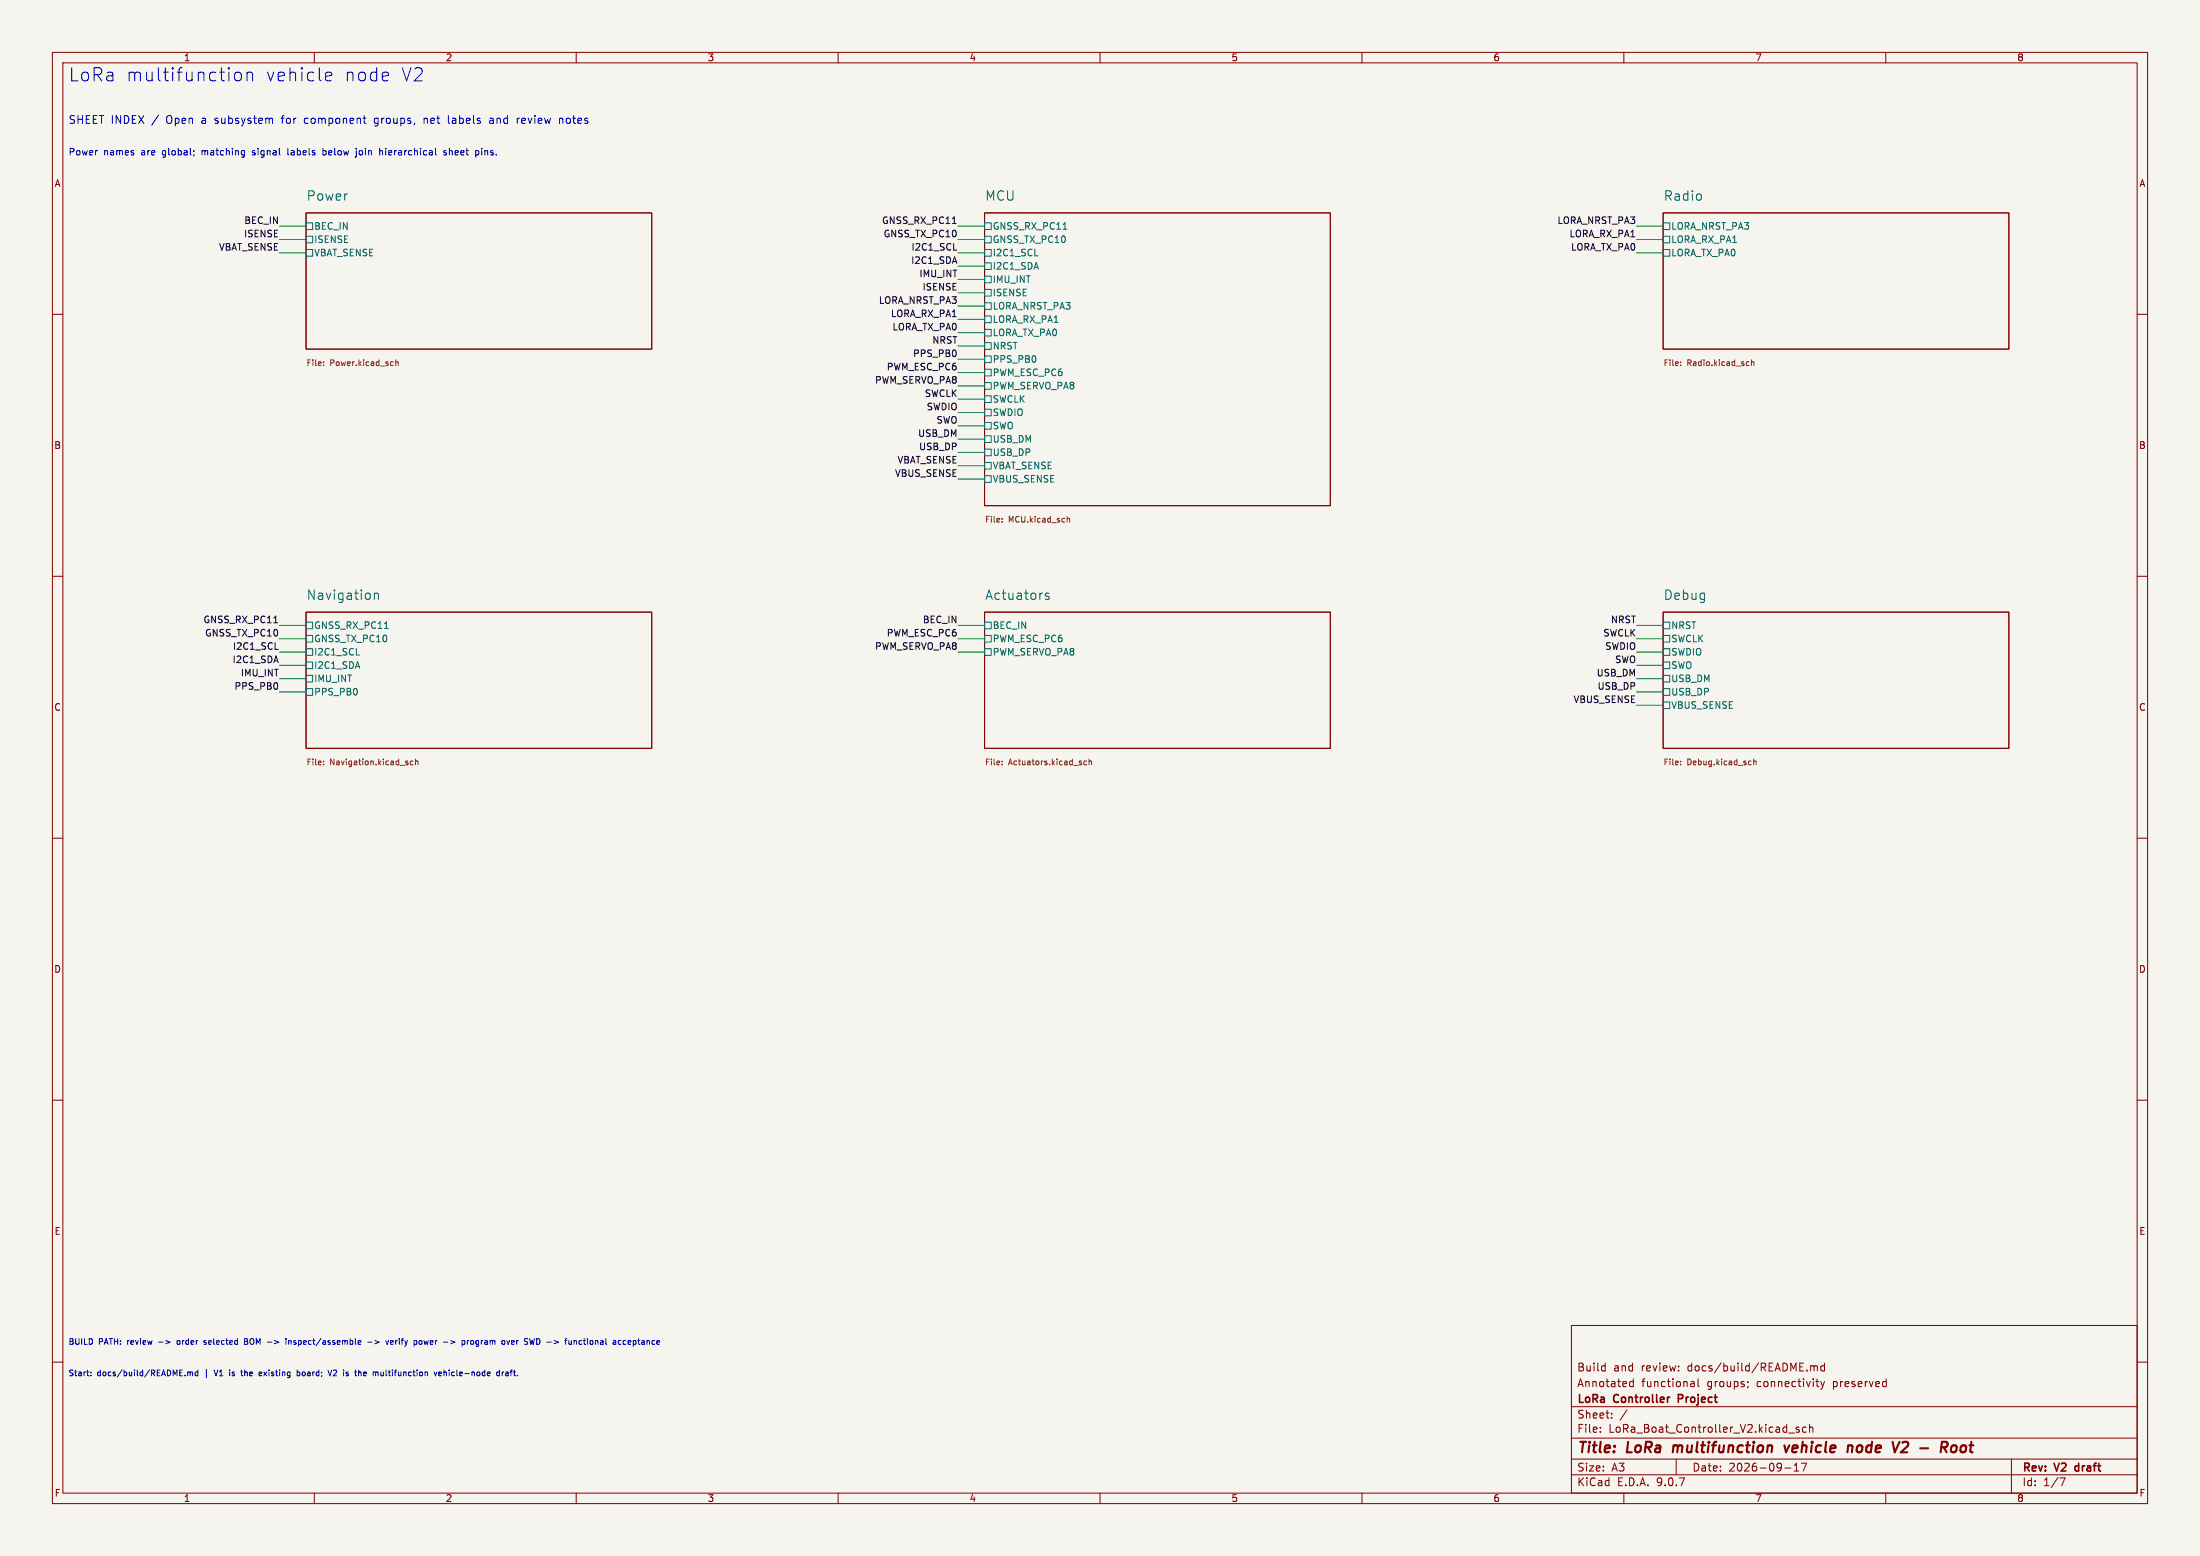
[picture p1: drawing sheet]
<svg xmlns="http://www.w3.org/2000/svg" width="420mm" height="297mm" viewBox="0 0 420 297" stroke-linecap="round" stroke-linejoin="round" font-family="sans-serif">
<path d="M0 0h420v297h-420z" fill="#f5f4ef" stroke="#f5f4ef" stroke-width=".19"/>
<g fill="none" stroke="#840000" stroke-width=".19">
<path d="M10 10h400v277h-400zM12 12h396v273h-396zM60 10v2M110 10v2M160 10v2M210 10v2M260 10v2M310 10v2M360 10v2M58.4 40.6h66v26h-66zM188 40.6h66v55.9h-66zM317.5 40.6h66v26h-66z"/>
<path d="M10 60h2M408 60h2M10 110h2M58.4 116.8h66v26h-66zM188 116.8h66v26h-66zM317.5 116.8h66v26h-66zM408 110h2M10 160h2M408 160h2M10 210h2M408 210h2M300 253h108v32h-108z"/>
<path d="M10 260h2M300 278.5h108M300 274.5h108M300 268.5h108M305.5 273.2v.2M305.5 272.5v.1M306 260.7l.4 .1M306.4 260.2v1.5M306.4 261.6l-.4 .1M307.7 270.5v.2M307.7 269.8v.1M310.6 269.1l-1.3 1.9"/>
<path d="M311.1 264.4l.3 .3 .4-.1M311.8 263.2v1.5M311.8 263.8l-.4-.1-.3 .3M320 278.5v3M322.8 264.6h.6M322.8 263.8h.6v.9M323.4 264l-.6 .2M324.2 263.2v1.3l.2 .2M333.7 263.8v.1M333.7 264.6l-.1 .3M341.4 273.5h1.2M342.5 279.7l.4-.4v1.5"/>
<path d="M343.4 272.5l-.3-.1-.2 .2v.2l.5 .2v.3h-.5M343.9 279.3h1l-.7 1.5M344.8 272.5l-.4-.1-.3 .3 .1 .6h.6M345.4 272.5l.3-.1 .3 .1 .1 .9M345.4 271.9v1.5M345.7 260.8l.4-.1 .2 .2M345.7 260.7v1M346.3 260.9l.2-.2 .4 .1v.9M346.3 260.9v.8M346.7 263.7h.5M347.1 264.7h.1M347.6 263.7l.3 1"/>
<path d="M347.9 264.7l-.3 .5M348.3 263.7l-.4 1M348.3 260.8l-.4-.1-.3 .3 .1 .6h.6M348.3 260.2v1.5M384 278.5v6.5M408 260h2M60 285v2M110 285v2M160 285v2M210 285v2M260 285v2M300 281.5h108"/>
<path d="M310 285v2M340.7 280.2h1.2M342.5 280.8h.9M360 285v2M393.2 282.1h1l-.6 1.5"/>
</g>
<path d="M320.4 267h.6M321 266.2h-.6v1.5M396.2 279.9v.7" fill="none" stroke="#840000" stroke-width=".3"/>
<path d="M319.5 275.9l-.2 1.3M340.6 275.9l.4 1.3 .6-1.3M352.8 276.1a.49 .49 0 0 1 .9 .1l-.2 1M364.1 275.3l-.6-.1-.3 .2M364.1 276.1l-1.2 1.1h1.2M371.7 276.1a.51 .51 0 0 0-.2-.9h-.8l-.2 2M372.5 276.3a.55 .55 0 0 1 .5-.4 .55 .55 0 0 1 .5 .4v.5a.57 .57 0 0 1-1 .2M374.7 275.9l-.4 .4-.1 .5 .2 .3 .5 .1" fill="none" stroke="#840000" stroke-width=".4"/>
<g fill="none" stroke="#006464" stroke-width=".19">
<path d="M58.4 42.5h1.3v1.3h-1.3zM58.4 45.1h1.3v1.3h-1.3zM58.4 47.6h1.3v1.3h-1.3zM188 42.5h1.2v1.3h-1.2zM188 45.1h1.2v1.3h-1.2zM188 47.6h1.2v1.3h-1.2zM188 50.2h1.2v1.2h-1.2zM188 52.7h1.2v1.3h-1.2zM188 55.2h1.2v1.3h-1.2zM188 57.8h1.2v1.3h-1.2zM197.6 48.8h.6M202.9 43.8h.8"/>
<path d="M317.5 42.5h1.3v1.3h-1.3zM317.5 45.1h1.3v1.3h-1.3zM317.5 47.6h1.3v1.3h-1.3zM188 60.3h1.2v1.3h-1.2zM188 62.9h1.2v1.2h-1.2zM188 65.4h1.2v1.3h-1.2zM188 67.9h1.2v1.3h-1.2zM188 70.5h1.2v1.3h-1.2zM188 73h1.2v1.3h-1.2zM188 75.6h1.2v1.2h-1.2zM188 78.1h1.2v1.3h-1.2zM188 80.6h1.2v1.3h-1.2z"/>
<path d="M188 83.2h1.2v1.3h-1.2zM188 85.7h1.2v1.3h-1.2zM188 88.3h1.2v1.2h-1.2zM188 90.8h1.2v1.3h-1.2zM58.4 118.7h1.3v1.3h-1.3zM71.5 113.2v1.2M71.5 113.4l.2-.2 .4 .1 .1 1.1M73.4 120h.7M188 118.7h1.2v1.3h-1.2zM200.2 113.3l-.4-.1-.3 .3 .1 .2 .6 .2v.4h-.7M317.5 118.7h1.3v1.3h-1.3zM58.4 121.3h1.3v1.3h-1.3z"/>
<path d="M58.4 123.8h1.3v1.3h-1.3zM58.4 126.4h1.3v1.2h-1.3zM58.4 128.9h1.3v1.3h-1.3zM58.4 131.4h1.3v1.3h-1.3zM68 125h.6M188 121.3h1.2v1.3h-1.2zM188 123.8h1.2v1.3h-1.2zM317.5 121.3h1.3v1.3h-1.3zM317.5 123.8h1.3v1.3h-1.3zM317.5 126.4h1.3v1.2h-1.3zM317.5 128.9h1.3v1.3h-1.3zM317.5 131.4h1.3v1.3h-1.3z"/>
<path d="M317.5 134h1.3v1.3h-1.3z"/>
</g>
<g fill="none" stroke="#725600" stroke-width=".19">
<path d="M61.8 69.1v.1M61.8 69.7v.1M75 69.1h.1M75.1 69.7l-.1 .1M75.5 69.2l.5-.1v.7M75.5 68.7v1.1M320.8 69.7v.1M320.8 69.1v.1M333.6 69.1h.3M333.9 69.7l-.3 .1M334.4 69.2l.4-.1v.7M334.4 68.7v1.1"/>
<path d="M191.3 99v.1M191.3 99.6v.1M203.7 98.6v1.1M203.7 99h.4l.1 .7M61.8 145.9v.1M61.8 145.3v.1M78.8 145.3h-.3l-.2 .2 .1 .4h.4M79.3 145.4l.4-.1 .1 .7M79.3 144.9v1.1M191.3 145.9v.1M191.3 145.3v.1M207.4 145.3h-.3l-.2 .2 .1 .4h.4"/>
<path d="M207.9 145.4l.4-.1 .1 .7M207.9 144.9v1.1M320.8 145.3v.1M320.8 145.9v.1M334.2 145.3h.1M334.3 145.9l-.1 .1M334.8 145.4l.4-.1 .1 .7M334.8 144.9v1.1"/>
</g>
<path d="M181.8 42.7h.7M182.1 47.7h.6M52.3 118.9h.7M52.5 123.9h.6" fill="none" stroke="#0f0f0f" stroke-width=".19"/>
<g fill="none" stroke="#009600" stroke-width=".19">
<path d="M53.3 43.2h5.1M53.3 45.7h5.1M53.3 48.3h5.1M182.9 43.2h5.1M182.9 45.7h5.1M182.9 48.3h5.1M182.9 50.8h5.1M182.9 53.3h5.1M182.9 55.9h5.1M182.9 58.4h5.1M312.4 43.2h5.1M312.4 45.7h5.1"/>
<path d="M312.4 48.3h5.1M182.9 61h5.1M182.9 66h5.1M182.9 73.7h5.1M182.9 76.2h5.1M182.9 78.7h5.1M182.9 63.5h5.1M182.9 68.6h5.1M182.9 71.1h5.1M182.9 91.4h5.1M182.9 81.3h5.1M182.9 83.8h5.1"/>
<path d="M182.9 86.4h5.1M182.9 88.9h5.1M53.3 119.4h5.1M182.9 119.4h5.1M312.4 119.4h5.1M53.3 129.5h5.1M53.3 132.1h5.1M53.3 121.9h5.1M53.3 124.5h5.1M53.3 127h5.1M182.9 121.9h5.1M182.9 124.5h5.1"/>
<path d="M312.4 129.5h5.1M312.4 132.1h5.1M312.4 134.6h5.1M312.4 121.9h5.1M312.4 124.5h5.1M312.4 127h5.1"/>
</g>
<g fill="none" stroke="#0000c2" stroke-width=".19">
<path d="M45 13.9a.68 .68 0 0 1 1.1 .3v.8a.68 .68 0 0 1-.7 .5 .68 .68 0 0 1-.6-.5v-.8zM47.1 14a.62 .62 0 0 1 1.1 .1v1.3M47.1 13.8v1.6M62.3 13.9l.7-.1 .2 .1 .1 .5-1.2 .2M62.3 15.3l.2 .1 .7-.1M37 28.8v.1M37 29.5l-.1 .3M48.2 29.5l.1 .1M48.4 28.7l-.2 .2 .2 .3M52 22.6v1M54.9 28.3v1.1l.2 .2M58.2 22.7v.7"/>
<path d="M61.7 28.3v1.3M61.7 28.8l.3-.1 .2 .2M62.2 29.5l-.2 .1-.3-.1M68 28.3v.1M68 28.7v1.1l-.2 .2M68.6 28.9v.6M69.3 22.6h.6M69.7 23.6h.2M71.5 24l.4 .1M71.7 22.6l-.2 .2v.5l.2 .3M72.5 28.9l.2-.2 .3 .1v.8M81 22.6v1"/>
<path d="M81.4 22.6l-.4 .1M85.2 28.8l-.3-.1-.2 .2 .1 .2 .4 .1v.3h-.5M85.6 22.1v1.2l.2 .3M85.8 28.3v1.3M85.9 28.8l-.1 .1M91.3 28.8l.1 .2-.1 .5M92 28.3v.1M92 28.7v.9M93.5 22.6h.5l.2 .2M94.2 22.9l-.5 .1a.29 .29 0 0 0-.3 .3 .29 .29 0 0 0 .3 .3l.5-.1M99.2 22.6h-.3M99.7 22.6v.9"/>
<path d="M100.3 22.9l-.7 .2M106.9 22.6h.5l.1 1M34 255.9l-.2 .2v.3l.2 .2M38.9 256.6h.4M39.3 255.9h-.2l-.2 .1 .1 .2 .3 .1M46.7 255.5h.3l.3 .2-.3 .3 .3 .1v.3l-.2 .2h-.4zM46.7 256h.3M51 256.2h.9M54.6 255.5v.1M54.6 255.9v.7M55.1 256l.4-.1 .1 .7M55.1 255.9v.7"/>
<path d="M68.4 256.6h.4M68.4 255.9h.3l.2 .2-.5 .1M70.2 256.2h.8M73.7 255.9l.2 .7 .3-.7M74.5 256.2l.6-.1-.1-.2h-.3l-.2 .1 .1 .6h.4M80.1 255.9h.3l.2 .2v.3l-.2 .2-.4-.2zM86 255.9l.9 .3-.9 .3M89.2 255.9v.7M89.5 255.9l-.3 .2M89.9 255.9h.3l.2 .2v.3l-.2 .2-.4-.2zM97.3 255.9l-.3 .7M97.6 256.2l.6-.1-.1-.2h-.3l-.2 .1 .1 .6h.4"/>
<path d="M103 255.7l-.5-.2v1.1l.5-.1M109.6 255.9h.4l.1 .7M111.1 255.9h-.4l-.2 .2 .1 .5h.5M119.5 255.9h-.3l-.2 .2 .1 .5h.4M119.9 256.2l.5-.1v-.2h-.3l-.2 .1 .1 .6h.4M17.3 262.5v.1M17.3 261.9v.1M35.8 261.9v.7M35.8 262l.3-.1 .2 .1M36.3 262l.2-.1h.2l.1 .7M36.3 262v.6M37.8 261.9h-.3l-.3 .2 .2 .5h.4"/>
<path d="M37.8 261.5v1.1M40.9 261.5l.3 1.1M43.8 261.5v.1M43.8 261.9v.7M45.9 261.9h.5M46.1 261.5v1l.3 .1M49.5 261.9h.3l.2 .2-.5 .1M49.5 262.6h.4M56.7 261.9h.3l.3 .2-.1 .5h-.5M56.7 261.5v1.1M62.6 261.5l.4 1.1 .3-1.1M63.8 261.5l-.2 .1"/>
<path d="M64.2 262l-.6 .6h.7M72.7 261.9l.1 .7h.3M82.9 261.9l.2 .7 .3-.7M83.8 262.2l.5-.1-.1-.2h-.3l-.1 .1v.6h.4M84.8 261.5v1.1M85.1 261.9l-.3 .1M95.3 261.9h-.3l-.2 .2 .1 .5h.4M95.3 261.5v1.1M95.9 261.9v.7M96.2 261.9l-.3 .2M96.5 261.9h.5v.7M97 262.1l-.5 .2 .1 .3h.4"/>
</g>
<g font-size="3.5" fill="#0000c2">
<text x="13" y="15.8">LoRa</text>
<text x="23.9" y="15.8">multifunction</text>
<text x="50.5" y="15.8">vehicle</text>
<text x="65.5" y="15.8">node</text>
<text x="76.3" y="15.8">V2</text>
</g>
<g font-size="2.8" fill="#840000">
<text x="301" y="277.9">Title:</text>
<text x="310.6" y="277.9">LoRa</text>
<text x="320.2" y="277.9">multifunction</text>
<text x="342.3" y="277.9">vehicle</text>
<text x="355.1" y="277.9">node</text>
<text x="364.6" y="277.9">V2</text>
<text x="370.6" y="277.9">-</text>
<text x="375.4" y="277.9">Root</text>
</g>
<g font-size="2.5" fill="#006464">
<text x="58.4" y="38.4">Power</text>
<text x="188" y="38.4">MCU</text>
<text x="317.5" y="38.4">Radio</text>
<text x="58.4" y="114.6">Navigation</text>
<text x="188" y="114.6">Actuators</text>
<text x="317.5" y="114.6">Debug</text>
</g>
<g font-size="2.1" fill="#0000c2">
<text x="13" y="23.7">SHEET INDEX</text>
<text x="29" y="23.7">/</text>
<text x="31.9" y="23.7">Open</text>
<text x="38.8" y="23.7">a</text>
<text x="41.4" y="23.7">subsystem</text>
<text x="54.4" y="23.7">for</text>
<text x="58.8" y="23.7">component</text>
<text x="72.3" y="23.7">groups,</text>
<text x="81.9" y="23.7">net</text>
<text x="86.7" y="23.7">labels</text>
<text x="94.8" y="23.7">and</text>
<text x="100.2" y="23.7">review</text>
<text x="108.4" y="23.7">notes</text>
</g>
<g font-size="2.1" fill="#840000">
<text x="301" y="262">Build</text>
<text x="308" y="262">and</text>
<text x="313.4" y="262">review:</text>
<text x="322.3" y="262">docs/build/README.md</text>
<text x="301" y="268.2">LoRa</text>
<text x="301" y="265">Annotated</text>
<text x="308.2" y="268.2">Controller</text>
<text x="313.4" y="265">functional</text>
<text x="321" y="268.2">Project</text>
<text x="325.9" y="265">groups;</text>
<text x="335.5" y="265">connectivity</text>
<text x="350.2" y="265">preserved</text>
<text x="301" y="273.7">File:</text>
<text x="301" y="271">Sheet:</text>
<text x="307.1" y="273.7">LoRa_Boat_Controller_V2.kicad_sch</text>
<text x="301" y="281.1">Size:</text>
<text x="307.6" y="281.1">A3</text>
<text x="323" y="281.1">Date:</text>
<text x="330" y="281.1">2026-09-17</text>
<text x="386" y="281.3">Rev:</text>
<text x="392.4" y="281.3">V2</text>
<text x="396.8" y="281.3">draft</text>
<text x="301" y="283.9">KiCad</text>
<text x="308.7" y="283.9">E.D.A.</text>
<text x="316.3" y="283.9">9.0.7</text>
<text x="386" y="283.9">Id:</text>
<text x="390.1" y="283.9">1/7</text>
</g>
<g font-size="1.8" fill="#840000">
<text x="35" y="11.9">1</text>
<text x="85" y="11.9">2</text>
<text x="135" y="11.9">3</text>
<text x="185" y="11.9">4</text>
<text x="235" y="11.9">5</text>
<text x="285" y="11.9">6</text>
<text x="335" y="11.9">7</text>
<text x="385" y="11.9">8</text>
<text x="10.3" y="35.9">A</text>
<text x="408.3" y="35.9">A</text>
<text x="10.3" y="85.9">B</text>
<text x="408.2" y="85.9">B</text>
<text x="10.3" y="135.9">C</text>
<text x="408.2" y="135.9">C</text>
<text x="10.3" y="185.9">D</text>
<text x="408.2" y="185.9">D</text>
<text x="10.3" y="235.9">E</text>
<text x="408.3" y="235.9">E</text>
<text x="10.3" y="285.9">F</text>
<text x="35" y="286.9">1</text>
<text x="85" y="286.9">2</text>
<text x="135" y="286.9">3</text>
<text x="185" y="286.9">4</text>
<text x="235" y="286.9">5</text>
<text x="285" y="286.9">6</text>
<text x="335" y="286.9">7</text>
<text x="385" y="286.9">8</text>
<text x="408.3" y="285.9">F</text>
</g>
<g font-size="1.8" fill="#0000c2">
<text x="13" y="29.8">Power</text>
<text x="19.8" y="29.8">names</text>
<text x="27.1" y="29.8">are</text>
<text x="31.3" y="29.8">global;</text>
<text x="39" y="29.8">matching</text>
<text x="48.8" y="29.8">signal</text>
<text x="55.8" y="29.8">labels</text>
<text x="62.7" y="29.8">below</text>
<text x="69.2" y="29.8">join</text>
<text x="73.9" y="29.8">hierarchical</text>
<text x="86.4" y="29.8">sheet</text>
<text x="92.6" y="29.8">pins.</text>
</g>
<g font-size="1.8" fill="#0f0f0f">
<text x="41.7" y="47.9">VBAT_SENSE</text>
<text x="46.5" y="45.4">ISENSE</text>
<text x="46.5" y="42.8">BEC_IN</text>
<text x="168.3" y="42.8">GNSS_RX_PC11</text>
<text x="168.6" y="45.4">GNSS_TX_PC10</text>
<text x="173.9" y="47.9">I2C1_SCL</text>
<text x="297.2" y="42.8">LORA_NRST_PA3</text>
<text x="299.5" y="45.4">LORA_RX_PA1</text>
<text x="299.8" y="47.9">LORA_TX_PA0</text>
<text x="173.8" y="50.5">I2C1_SDA</text>
<text x="175.4" y="53">IMU_INT</text>
<text x="167.7" y="58.1">LORA_NRST_PA3</text>
<text x="176" y="55.5">ISENSE</text>
<text x="170" y="60.6">LORA_RX_PA1</text>
<text x="170.3" y="63.2">LORA_TX_PA0</text>
<text x="177.9" y="65.7">NRST</text>
<text x="169.2" y="70.8">PWM_ESC_PC6</text>
<text x="174.2" y="68.2">PPS_PB0</text>
<text x="167" y="73.3">PWM_SERVO_PA8</text>
<text x="176.4" y="75.9">SWCLK</text>
<text x="175.2" y="83.5">USB_DM</text>
<text x="176.8" y="78.4">SWDIO</text>
<text x="178.7" y="80.9">SWO</text>
<text x="171.2" y="88.6">VBAT_SENSE</text>
<text x="175.4" y="86">USB_DP</text>
<text x="170.8" y="91.1">VBUS_SENSE</text>
<text x="38.7" y="119">GNSS_RX_PC11</text>
<text x="176.1" y="119">BEC_IN</text>
<text x="307.4" y="119">NRST</text>
<text x="39" y="121.6">GNSS_TX_PC10</text>
<text x="44.4" y="124.1">I2C1_SCL</text>
<text x="167" y="124.1">PWM_SERVO_PA8</text>
<text x="169.2" y="121.6">PWM_ESC_PC6</text>
<text x="306" y="121.6">SWCLK</text>
<text x="306.4" y="124.1">SWDIO</text>
<text x="44.3" y="126.7">I2C1_SDA</text>
<text x="44.7" y="131.7">PPS_PB0</text>
<text x="45.9" y="129.2">IMU_INT</text>
<text x="304.7" y="129.2">USB_DM</text>
<text x="304.9" y="131.7">USB_DP</text>
<text x="308.2" y="126.7">SWO</text>
<text x="300.3" y="134.3">VBUS_SENSE</text>
</g>
<g font-size="1.8" fill="#006464">
<text x="59.9" y="44">BEC_IN</text>
<text x="59.9" y="46.6">ISENSE</text>
<text x="189.4" y="44">GNSS_RX_PC11</text>
<text x="189.4" y="46.6">GNSS_TX_PC10</text>
<text x="319" y="44">LORA_NRST_PA3</text>
<text x="319" y="46.6">LORA_RX_PA1</text>
<text x="59.9" y="49.1">VBAT_SENSE</text>
<text x="189.4" y="49.1">I2C1_SCL</text>
<text x="189.4" y="51.7">I2C1_SDA</text>
<text x="319" y="49.1">LORA_TX_PA0</text>
<text x="189.4" y="54.2">IMU_INT</text>
<text x="189.4" y="56.7">ISENSE</text>
<text x="189.4" y="59.3">LORA_NRST_PA3</text>
<text x="189.4" y="61.8">LORA_RX_PA1</text>
<text x="189.4" y="64.4">LORA_TX_PA0</text>
<text x="189.4" y="66.9">NRST</text>
<text x="189.4" y="69.4">PPS_PB0</text>
<text x="189.4" y="72">PWM_ESC_PC6</text>
<text x="189.4" y="74.5">PWM_SERVO_PA8</text>
<text x="189.4" y="77.1">SWCLK</text>
<text x="189.4" y="79.6">SWDIO</text>
<text x="189.4" y="82.1">SWO</text>
<text x="189.4" y="84.7">USB_DM</text>
<text x="189.4" y="87.2">USB_DP</text>
<text x="189.4" y="89.8">VBAT_SENSE</text>
<text x="189.4" y="92.3">VBUS_SENSE</text>
<text x="59.9" y="120.2">GNSS_RX_PC11</text>
<text x="59.9" y="122.8">GNSS_TX_PC10</text>
<text x="59.9" y="125.3">I2C1_SCL</text>
<text x="189.4" y="120.2">BEC_IN</text>
<text x="189.4" y="122.8">PWM_ESC_PC6</text>
<text x="189.4" y="125.3">PWM_SERVO_PA8</text>
<text x="319" y="120.2">NRST</text>
<text x="319" y="122.8">SWCLK</text>
<text x="319" y="125.3">SWDIO</text>
<text x="59.9" y="127.9">I2C1_SDA</text>
<text x="59.9" y="130.4">IMU_INT</text>
<text x="319" y="127.9">SWO</text>
<text x="319" y="130.4">USB_DM</text>
<text x="59.9" y="132.9">PPS_PB0</text>
<text x="319" y="132.9">USB_DP</text>
<text x="319" y="135.5">VBUS_SENSE</text>
</g>
<g font-size="1.5" fill="#725600">
<text x="58.4" y="70.2">File:</text>
<text x="63" y="70.2">Power.kicad_sch</text>
<text x="317.5" y="70.2">File:</text>
<text x="322.1" y="70.2">Radio.kicad_sch</text>
<text x="188" y="100.1">File:</text>
<text x="192.5" y="100.1">MCU.kicad_sch</text>
<text x="58.4" y="146.4">File:</text>
<text x="63" y="146.4">Navigation.kicad_sch</text>
<text x="188" y="146.4">File:</text>
<text x="192.5" y="146.4">Actuators.kicad_sch</text>
<text x="317.5" y="146.4">File:</text>
<text x="322.1" y="146.4">Debug.kicad_sch</text>
</g>
<g font-size="1.5" fill="#0000c2">
<text x="13" y="256.7">BUILD</text>
<text x="18.8" y="256.7">PATH:</text>
<text x="24.5" y="256.7">review</text>
<text x="30.6" y="256.7">-&gt;</text>
<text x="34.4" y="256.7">order</text>
<text x="39.8" y="256.7">selected</text>
<text x="47.7" y="256.7">BOM</text>
<text x="52.3" y="256.7">-&gt;</text>
<text x="56.1" y="256.7">inspect/assemble</text>
<text x="72" y="256.7">-&gt;</text>
<text x="75.8" y="256.7">verify</text>
<text x="81.3" y="256.7">power</text>
<text x="87.1" y="256.7">-&gt;</text>
<text x="90.9" y="256.7">program</text>
<text x="98.8" y="256.7">over</text>
<text x="103.4" y="256.7">SWD -&gt;</text>
<text x="111.6" y="256.7">functional</text>
<text x="121" y="256.7">acceptance</text>
<text x="13" y="262.7">Start:</text>
<text x="18.6" y="262.7">docs/build/README.md</text>
<text x="39.2" y="262.7">|</text>
<text x="41.4" y="262.7">V1</text>
<text x="44.4" y="262.7">is</text>
<text x="46.9" y="262.7">the</text>
<text x="50.6" y="262.7">existing</text>
<text x="58" y="262.7">board;</text>
<text x="64.3" y="262.7">V2</text>
<text x="67.4" y="262.7">is</text>
<text x="69.8" y="262.7">the</text>
<text x="73.5" y="262.7">multifunction</text>
<text x="85.5" y="262.7">vehicle-node</text>
<text x="97.6" y="262.7">draft.</text>
</g>
</svg>
